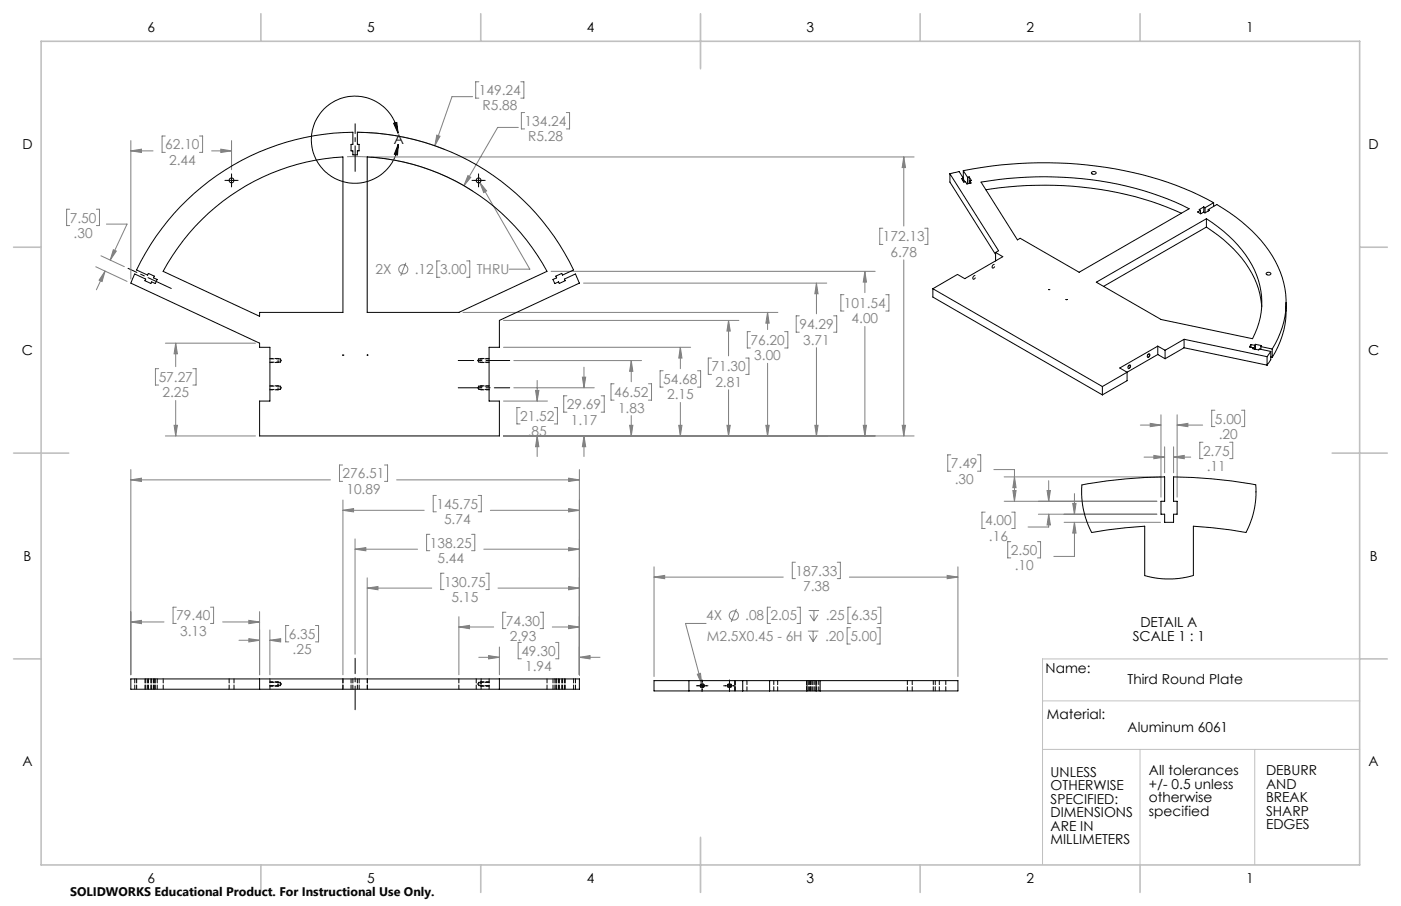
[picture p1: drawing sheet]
<svg xmlns="http://www.w3.org/2000/svg" width="432mm" height="279mm" viewBox="0 0 432 279" stroke-linecap="round" stroke-linejoin="round" font-family="sans-serif">
<g fill="none" stroke="#808080" stroke-width=".31">
<path d="M145.7 29.8h-6.4l-5.3 15.1M147.6 25.2h-1v5.1h1M159.7 39.3h-6.3l-10.4 18M160.5 25.2h1v5.1h-1M161.7 34.7h-1v5.1h1M174.6 34.7h.9v5.1h-.9M40.3 43.4v42.6M40.3 46.5h6.9M40.3 46.5l3.3-.5v1zM50.9 41.9h-.9v5.1h.9M61.5 41.9h.9v5.1h-.9M65.2 46.5h6.2"/>
<path d="M68.1 46l3.3 .5-3.3 .5zM71.4 43.4v9M107 48.3a67.3 67.3 0 0 1 38.7 10.6M110 40.8a73.5 73.5 0 0 1 27 5.3M114.4 48.4h167.3M134.6 41.7l1 .3-1.6 2.9zM144.2 54.2l.9 .5-2.1 2.6zM147.9 56.3l15.4 26.7h-6.3M147.9 56.3l2.1 2.6-.9 .5zM278.6 48.4v21.3M278.6 48.4l.5 3.3h-1zM21.5 64.5h-1v5.1h1"/>
<path d="M29.7 64.5h1v5.1h-1M31.1 78.9l7.2 3.3M32.8 69.1h6.4l-5.2 11.1M34.9 77l.9 .4-1.8 2.8zM272.1 70.4h-1v5h1M285 70.4h1v5h-1M29.5 82.3l9.7 4.5M32.4 83.6l-2.7 5.8M32.4 83.6l-.9 3.2-.9-.4zM125.1 81l-1.6 4.1M135.6 80.5h-1v5h1M142.7 96.3h97"/>
<path d="M143.8 80.5h1v5h-1M155.2 98.8h72.5M169.9 83.7h99.8M179.8 87.3h75M224.5 98.8v10.9M224.5 98.8l.6 3.3h-1.1zM236.6 96.3v5.3M236.6 96.3l.5 3.4h-1.1zM246.3 97.4h-.9v5h.9M251.6 87.3v9.5M251.6 87.3l.5 3.3h-1zM256.9 97.4h1v5h-1"/>
<path d="M260.1 90.9h-.9v5h.9M266.6 83.7v6.5M266.6 83.7l.5 3.3h-1zM273 90.9h1v5h-1M278.6 80.2v54.2M48.9 113.7h-1v5h1M51 105.8h27.7M54.2 105.8v7.3M54.2 105.8l.5 3.3h-1zM59.4 113.7h1v5h-1M155.2 107.1h57.7M158.4 119.6h24.8"/>
<path d="M158.4 111.2h39.3M165.6 117.3v6.4M179.5 116.3h1l-.5 3.3zM180 113.2v6.4M189.3 118.4h-1v5h1M194.6 111.2v6.5M194.6 111.2l.5 3.3h-1zM199.8 118.4h1v5h-1M204.4 114.3h-1v5.1h1M209.7 107.1v6.6M209.7 107.1l.5 3.3h-1zM215 114.3h.9v5.1h-.9"/>
<path d="M219.3 110.4h-1v5.1h1M229.8 110.4h1v5.1h-1M231.3 102.3h-1v5h1M236.6 112v22.4M241.8 102.3h1v5h-1M251.6 107.2v27.2M266.6 100.7v33.7M51 134.4h27.7M53.7 131.2h1l-.5 3.2zM54.2 123.5v10.9M155.2 134.4h126.5M155.2 123.7h13.5"/>
<path d="M160.3 125.7h-1v5h1M165.1 120.4h1l-.5 3.3zM165.6 134.4v6.4M165.6 134.4l.5 3.4h-1zM170.9 125.7h.9v5h-.9M174.7 122.1h-1v5h1M180 134.4v6.4M180 134.4l.5 3.4h-1zM185.3 122.1h.9v5h-.9M194.1 131.2h1l-.5 3.2zM194.6 128.2v6.2M209.2 131.2h1l-.5 3.2z"/>
<path d="M209.7 124.1v10.3M224 131.2h1.1l-.6 3.2zM224.5 120.2v14.2M236 131.2h1.1l-.5 3.2zM251.1 131.2h1l-.5 3.2zM266.1 131.2h1l-.5 3.2zM278.1 131.2h1l-.5 3.2zM351.5 131.1h6.3M354.5 130.6l3.3 .5-3.3 .5zM357.8 127.9v25.4M359 137.8v8M361.7 137.8v8"/>
<path d="M362.8 127.9v25.4M362.8 131.1h7.9M362.8 131.1l3.3-.5v1zM370.8 136.4h-1v5h1M374.4 126.5h-.9v5.1h.9M379 136.4h.9v5h-.9M382.7 126.5h.9v5.1h-.9M40.3 144.8v63.3M40.3 148h61.5M40.3 148l3.3-.5v1zM105.6 143.4h-1v5h1M105.7 154.2v53.9"/>
<path d="M105.7 157.4h25M105.7 157.4l3.3-.6v1.1zM118.5 143.4h1v5h-1M122.2 148h56.4M134.5 152.8h-1v5h1M147.4 152.8h.9v5h-.9M151.1 157.4h27.5M175.3 147.5l3.3 .5-3.3 .5zM175.3 156.8l3.3 .6-3.3 .5zM178.6 144.8v63.3M293.1 140.3h-1v5h1M301.3 140.3h1v5h-1"/>
<path d="M303.6 157.9h-1v5.1h1M306.3 144.8h6.4v9.8M309.5 154.6h47.1M309.5 147.1h48.2M311.8 157.9h1v5.1h-1M312.2 151.3h1l-.5 3.3zM312.7 147.1l.5 3.3h-1zM320 158.6h36.6M322.7 151.3h1l-.5 3.3zM323.2 158.6v3.9h-6.3M323.2 148.2v6.4M323.2 158.6l.5 3.3h-1z"/>
<path d="M330.6 155.3h1l-.4 3.3zM331.2 152.2v6.4M352.6 141h6.4M355.6 140.4l3.4 .6-3.4 .5zM361.7 141h5.3M361.7 141l3.3-.6v1.1zM109.4 166.2v35.6M109.4 169.4h19.3M109.4 169.4l3.3-.5v1zM113.2 178.2v29.9M132.5 164.8h-1v5h1M136.8 176.8h-.9v5h.9"/>
<path d="M145.3 164.8h1v5h-1M149.1 169.4h29.5M149.8 176.8h.9v5h-.9M175.3 168.9l3.3 .5-3.3 .5zM201.6 174.8v33.8M201.6 178h39.8M201.6 178l3.3-.6v1.1zM245.1 173.4h-.9v5h.9M258.1 173.4h.9v5h-.9M261.8 178h33.4M291.9 177.4l3.3 .6-3.3 .5zM295.2 174.8v33.8"/>
<path d="M311.5 167h-.9v5h.9M319.8 167h.9v5h-.9M328 161.1h29.7M331.2 161.1v10.5h-6.4M331.2 161.1l.4 3.3h-1zM40.3 191.8h10.3M40.3 191.8l3.3-.5v1zM54.3 187.3h-1v5h1M64.9 187.3h.9v5h-.9M68.6 191.8h11.4M73.7 197.4h6.3M76.7 191.3l3.3 .5-3.3 .5z"/>
<path d="M76.7 197l3.3 .4-3.3 .6zM80 188.6v19.5M83.2 194.3v13.8M83.2 197.4h2.1M83.2 197.4l3.3-.4v1zM89 192.9h-.9v5h.9M97.2 192.9h1v5h-1M113.2 181.4h19.9M113.2 181.4l3.3-.5v1zM141.4 190.2v17.9M141.4 193.4h10.8M141.4 193.4l3.3-.5v1z"/>
<path d="M153.5 181.4h25.1M153.9 199.5v8.6M155.9 188.8h-1v5.1h1M160.7 198.1h-1v5.1h1M166.5 188.8h.9v5.1h-.9M170.2 193.4h8.4M171.2 198.1h1v5.1h-1M175.3 180.9l3.3 .5-3.3 .5zM175.3 192.9l3.3 .5-3.3 .5zM217.6 192.3h-6.3l5 18.7M227 187.8l-1.6 4M237.5 187.3h-1v5h1"/>
<path d="M245.7 187.3h1v5h-1M249 194.6h3.2M249.2 188.3h3.2M249.4 195.9l1.2 1.9M249.6 189.6l1.3 1.9M250.6 194.6v3.2M250.9 188.3v3.2M251.8 195.9l-1.2 1.9M252.1 189.6l-1.2 1.9M262.1 193.6h-1v5h1M262.3 187.3h-1v5h1M270.3 193.6h1v5h-1"/>
<path d="M270.5 187.3h1v5h-1M147.6 202.7h6.3M150.6 202.2l3.3 .5-3.3 .5zM178.6 202.7h6.3M178.6 202.7l3.3-.5v1zM214.9 207.9l1-.3 .4 3.4z"/>
<circle cx="124.3" cy="83.1" r="1.41"/>
<circle cx="226.2" cy="189.8" r="1.41"/>
</g>
<path d="M121.3 38l1-.2 .4 3.3zM69.3 55.6h4.1M71.4 53.6v4M122.7 41.1a13.4 13.4 0 0 0-20.7-9.2 13.4 13.4 0 0 0 .4 22.7 13.4 13.4 0 0 0 20.4-10.2M122.8 44.4l-.3 3.4-1-.2zM145.5 55.6h4M147.5 53.6v4M214.6 211.5h3.6M216.4 209.7v3.6M223 211.5h3.6M224.8 209.7v3.6" fill="none" stroke="#000" stroke-width=".31"/>
<path d="M215.8 211.5a.63 .63 0 0 0 .9 .5 .63 .63 0 0 0 .1-1 .63 .63 0 0 0-1 .3v.2M217.1 211.5a.63 .63 0 0 1-1 .5 .63 .63 0 0 1 0-1 .63 .63 0 0 1 .9 .3l.1 .2M224.2 211.5a.62 .62 0 0 0 .9 .5 .62 .62 0 0 0 .1-1 .62 .62 0 0 0-1 .3v.2M225.5 211.5a.62 .62 0 0 1-.9 .5 .62 .62 0 0 1-.1-1 .62 .62 0 0 1 1 .3v.2" fill="none" stroke="#000" stroke-width=".31" stroke-dasharray="1.3 .6" stroke-dashoffset=".6" stroke-linecap="butt"/>
<path d="M299.8 85.8a.55 .55 0 0 0 .8 0 .55 .55 0 0 0 0-.8l-.5 .1-.3 .7M305.8 82.4a.55 .55 0 0 0 .8 0 .55 .55 0 0 0 0-.8l-.5 .1-.3 .7M348.5 112.9a.53 .53 0 0 1-.2 .6 .53 .53 0 0 1-.7-.1 .52 .52 0 0 1 .1-.7 .52 .52 0 0 1 .8 .2M354.4 109.4a.53 .53 0 0 1-.2 .7 .53 .53 0 0 1-.7-.1 .52 .52 0 0 1 .2-.7 .52 .52 0 0 1 .7 .1" fill="none" stroke="#000" stroke-width=".31" stroke-dasharray="1.3 .6" stroke-linecap="butt"/>
<path d="M141.2 119.6h15.9M157.1 111.2h-15.9M109.5 218.9v-15.9" fill="none" stroke="#000" stroke-width=".31" stroke-dasharray="15.2 1.3 1.3 1.3" stroke-dashoffset="7.9"/>
<path d="M109.5 52.9v-14.7M52.8 89l-13.3-6.3" fill="none" stroke="#000" stroke-width=".31" stroke-dasharray="15.2 1.3 1.3 1.3" stroke-dashoffset="7.4"/>
<path d="M321.3 216.1h97.8M419.1 203.2h-97.8v63.5M321.3 231.1h97.8M351.4 231.1v35.6M386.7 231.1v35.6" fill="none" stroke="#c0c0c0" stroke-width=".31"/>
<g fill="none" stroke="#c0c0c0" stroke-width=".5">
<path d="M12.7 12.7h406.4v254h-406.4zM80.4 4.2v8.5M148.2 4.2v8.5M215.9 4.2v17M283.6 4.2v8.5M351.4 4.2v8.5M4.2 76.2h8.5M419.1 76.2h8.5M4.2 139.7h17M410.6 139.7h17M4.2 203.2h8.5M419.1 203.2h8.5"/>
<path d="M215.9 258.2v17M80.4 266.7v8.5M148.2 266.7v8.5M283.6 266.7v8.5M351.4 266.7v8.5"/>
</g>
<path d="M83.2 119h2.5M83.2 110.6h2.5M83.2 111.8h2.5M150.8 111.8h-2.5M150.8 110.6h-2.5M150.8 119h-2.5M83.2 120.2h2.5M150.8 120.2h-2.5M83.2 210.3h2.5M83.2 211.6h2.5M150.8 211.6h-2.5M150.8 210.3h-2.5" fill="none" stroke="#000" stroke-width=".31" stroke-dasharray="1.3 .6" stroke-dashoffset=".3"/>
<path d="M85.7 119l.2 .1M85.7 111.8l.2-.1M85.7 110.6l.2 .1M148.3 110.6l-.2 .1M148.3 111.8l-.2-.1M148.3 119l-.2 .1M85.7 120.2l.2-.1M148.3 120.2l-.2-.1M85.7 211.6l.2-.2M85.7 210.3l.2 .1M148.3 210.3l-.2 .1M148.3 211.6l-.2-.2" fill="none" stroke="#000" stroke-width=".31" stroke-dasharray="1.3 .6"/>
<path d="M85.7 111.8v-1.2M148.3 110.6v1.2M148.3 119v1.2M85.7 120.2v-1.2M85.7 211.6v-1.3M148.3 210.3v1.3" fill="none" stroke="#000" stroke-width=".31" stroke-dasharray="1.3 .6" stroke-dashoffset=".6"/>
<path d="M121.3 38l1-.2 .4 3.3zM122.8 44.4l-.3 3.4-1-.2z" fill="#000"/>
<path d="M40.3 148l3.3-.5v1zM175.3 147.5l3.3 .5-3.3 .5zM178.6 202.7l3.3-.5v1zM150.6 202.2l3.3 .5-3.3 .5zM40.3 191.8l3.3-.5v1zM76.7 191.3l3.3 .5-3.3 .5zM76.7 197l3.3 .4-3.3 .6zM83.2 197.4l3.3-.4v1zM175.3 180.9l3.3 .5-3.3 .5zM113.2 181.4l3.3-.5v1zM175.3 192.9l3.3 .5-3.3 .5zM141.4 193.4l3.3-.5v1zM175.3 156.8l3.3 .6-3.3 .5zM105.7 157.4l3.3-.6v1.1zM175.3 168.9l3.3 .5-3.3 .5zM109.4 169.4l3.3-.5v1zM201.6 178l3.3-.6v1.1zM291.9 177.4l3.3 .6-3.3 .5zM214.9 207.9l1.4 3.1-.4-3.4zM165.6 134.4l.5 3.4h-1zM165.1 120.4h1l-.5 3.3zM180 134.4l.5 3.4h-1zM179.5 116.3h1l-.5 3.3zM194.1 131.2h1l-.5 3.2zM194.6 111.2l.5 3.3h-1zM209.2 131.2h1l-.5 3.2zM209.7 107.1l.5 3.3h-1zM53.7 131.2h1l-.5 3.2zM54.2 105.8l.5 3.3h-1zM236 131.2h1.1l-.5 3.2zM236.6 96.3l.5 3.4h-1.1zM251.1 131.2h1l-.5 3.2zM251.6 87.3l.5 3.3h-1zM266.1 131.2h1l-.5 3.2zM266.6 83.7l.5 3.3h-1zM278.1 131.2h1l-.5 3.2zM278.6 48.4l.5 3.3h-1zM147.9 56.3l1.2 3.1 .9-.5zM224 131.2h1.1l-.6 3.2zM224.5 98.8l.6 3.3h-1.1zM144.2 54.2l-1.2 3.1 2.1-2.6zM134.6 41.7l-.6 3.2 1.6-2.9zM40.3 46.5l3.3-.5v1zM68.1 46l3.3 .5-3.3 .5zM32.4 83.6l-.9 3.2-.9-.4zM34.9 77l.9 .4-1.8 2.8zM312.2 151.3h1l-.5 3.3zM312.7 147.1l.5 3.3h-1zM323.2 158.6l.5 3.3h-1zM322.7 151.3h1l-.5 3.3zM331.2 161.1l.4 3.3h-1zM330.6 155.3h1l-.4 3.3zM354.5 130.6l3.3 .5-3.3 .5zM362.8 131.1l3.3-.5v1zM355.6 140.4l3.4 .6-3.4 .5zM361.7 141l3.3-.6v1.1z" fill="#808080"/>
<g fill="none" stroke="#000" stroke-width=".31">
<path d="M113.2 48.4a67.2 67.2 0 0 1 55.4 35.3l-27.2 12.6h-28.2zM292.8 53.6l2.8-.7 1.3 2.1-.5 .1 .6 1.1 .6-.2 .4 .7 1.3-.3-.4-.6M292.8 53.6l15 23.7-1 .6M292.8 53.6v2.6l14 22.3M296.9 52.6a121.9 121.9 0 0 1 68 5.5l4.7 2.1 4.5 2.3M296.9 52.6l1.3 2.1M296.9 52.6v3.3M296.9 55.2l.5 .9M298.2 54.7v2M298.7 54.6l.7 1.1-.5 .1M298.7 54.6l-.5 .1M298.7 54.6v2"/>
<path d="M298.9 55.8v.8M302.4 56.2a108.8 108.8 0 0 1 59.7 6.1l4.4 2.1-33.9 19.6-18.2-10.5-.8 .5zM303.8 58.5a108.7 108.7 0 0 1 58.3 6.4l2 .9M336.4 53.2a.78 .78 0 0 1 .8-.3 .78 .78 0 0 1 .6 .6 .78 .78 0 0 1-.8 .3 .78 .78 0 0 1-.6-.6zM55.6 63.7a74.5 74.5 0 0 1 53.2-22.9v3.7h-.6v2h.6v1.3h1.3v-1.3h.6v-2h-.6v-3.7a74.5 74.5 0 0 1 66.7 42.5l-3.4 1.5-.3-.5-1.8 .9 .3 .5-1.2 .5 .6 1.3 1.2-.6 .2 .5 1.8-.8-.2-.5 3.3-1.6 1.3 2.8-24.7 11.5v8.3h-3.2v16.6h3.2v10.7h-73.9v-10.7h3.2v-16.6h-3.2v-1.3l-39.7-18.5 1.2-2.8 3.4 1.6-.2 .5 1.8 .8 .2-.5 1.2 .6 .5-1.3-1.1-.5 .3-.5-1.9-.9-.2 .5-3.4-1.5a74.5 74.5 0 0 1 13.5-19.6zM62.2 67.7a66.8 66.8 0 0 1 43.5-19.3v47.9h-25.7v1.2l-29.7-13.8 2.9-4.9a66 66 0 0 1 9-11.1zM306.8 77.9l2.3 1.3-11.7 6.7-2.3-1.3-7.6 4.4M306.8 77.9v2.6M370 64.9l-.9 .5 1 .5 .8-.5 .5 .3M370 64.9v1M371 63.8l.4 .3M371 63.8l-1.4 .8 .4 .3"/>
<path d="M371 63.8v1.6M371.4 64.1v1.5M371.8 70a37.3 37.3 0 0 1 16.1 19.1l1 5.4M371.8 67.5v2.5M371.8 70l-31.7 18.3M372.4 64.6l2.6-1.5a43.9 43.9 0 0 1 19.6 20.8 25.9 25.9 0 0 1-2.5 23.7M372.4 64.6l.4 .2-1.4 .9M372.4 64.6v.5M374.1 62.5l-2.7 1.6M374.1 62.5v1.1M287.5 89l52.3 30.2M287.5 89v2.6l52.3 30.2"/>
<path d="M323.3 89.3h.1M328.6 92.4h.1M337.9 87l33.9-19.5a36.9 36.9 0 0 1 16.1 19 23.1 23.1 0 0 1-1.9 18l-28.1-6zM390.3 84.2a.75 .75 0 0 1 .8-.3 .75 .75 0 0 1 .6 .7 .75 .75 0 0 1-.8 .3 .75 .75 0 0 1-.6-.7zM396.4 93.3a27.5 27.5 0 0 1-4.3 16.9M105.7 109.5h.1M113.2 109.5h.1M339.8 119.2v2.6M347.9 112.8l.3-.1a.48 .48 0 0 1 .1 .6 .48 .48 0 0 1-.6 .2zM353.9 109.3l.2-.1a.43 .43 0 0 1 .1 .6 .43 .43 0 0 1-.6 .1zM356.8 109.3l-17 9.9M356.8 106.8l2.3 1.2"/>
<path d="M356.8 106.8l-11.7 6.7 2.3 1.3v2.6l-7.6 4.4M356.8 106.8v2.5M356.8 109.3l2.3 1.3M359.1 108v2.6M364.9 104.6l25.6 5.4M364.9 104.6l-5.8 3.4M364.9 104.6v2.6M364.9 107.2l25.6 5.4M364.9 107.2l-5.8 3.4M385.6 106.3l1.1 .2M385.6 106.3l-.5 .7 1.2 .2M385.6 106.3v.8"/>
<path d="M386.3 107.2l-.2 .3 1.8 .4 .2-.3 3.6 .8M386.3 107.2v.4M386.7 106.5v1.2M386.9 106.2l1.9 .4-.2 .3M386.9 106.2l-.2 .3M386.9 106.2v1.5M388.6 106.9l3.5 .7M388.6 106.9v.8M390.5 110v2.6M391.7 108.4l-1.2 1.6M391.7 108.4v2.5l-1.2 1.7M391.7 110.1l.4 .1"/>
<path d="M392.1 107.6v2.6M333.4 149.5a142.6 142.6 0 0 1 25.6-2.4v7.5h-1.2v4h1.2v2.5h2.7v-2.5h1.1v-4h-1.1v-7.5l5.9 .1a119.1 119.1 0 0 1 19.4 2.4l.1 3.4-.5 3.8-.8 3.2-1.8 4.2-4.8-.8-11.4-1.1v15.2l-4.2 .9-4.6 .1-2.8-.2-3.4-.8v-15.2l-5.7 .4-10.7 1.5-1.4-3.3-1.2-4.1-.4-3.9zM40.3 209.4h138.3v3.1h-138.3zM80 209.4v3.1M153.9 209.4v3.1M212.3 209.9v3.2M228.9 209.9v3.2M237.2 209.9v3.2M248.7 209.9h2.8M248.7 213.1h2.8M248.7 209.9v3.2M248.7 209.9h-47.1v3.2h47.1"/>
<path d="M251.5 209.9v3.2M251.5 209.9h1.3M251.5 213.1h1.3M252.8 209.9h42.4v3.2h-42.4M252.8 209.9v3.2"/>
<circle cx="71.4" cy="55.6" r=".74"/>
<circle cx="147.5" cy="55.6" r=".75"/>
<circle cx="216.4" cy="211.5" r=".52"/>
<circle cx="224.8" cy="211.5" r=".51"/>
</g>
<g fill="none" stroke="#000" stroke-width=".31" stroke-dasharray="1.3 .6">
<path d="M83.2 111.7h3.2M86.4 119.1h-3.2M86.4 110.7h-3.2M86.4 111.7l.3-.5M86.7 119.6l-.3-.5M86.7 111.2l-.3-.5M147.3 119.6l.3 .5M147.3 111.2l.3 .5M147.6 111.7h3.2M147.6 119.1l-.3 .5M147.6 110.7l-.3 .5M150.8 119.1h-3.2"/>
<path d="M150.8 110.7h-3.2M83.2 120.1h3.2M86.4 120.1l.3-.5M147.6 120.1h3.2M41.5 212.5v-3.2M42.1 212.5v-3.2M44.7 212.5v-3.2M44.9 212.5v-3.2M45.5 212.5v-3.2M45.7 212.5v-3.2M46.5 212.5v-3.2M46.7 212.5v-3.2"/>
<path d="M47.3 212.5v-3.2M47.6 212.5v-3.2M47.9 212.5v-3.2M48.5 212.5v-3.2M50.3 209.3v3.2M70.6 209.3v3.2M72.1 212.5v-3.2M83.2 212.5v-3.2M83.2 211.4h3.2M86.4 210.9v-.5M86.4 211.4v-.5M86.4 210.4h-3.2"/>
<path d="M86.4 211.4l.3-.5M86.7 210.9l-.3-.5M105.7 209.3v3.2M108.2 212.5v-3.2M108.8 212.5v-3.2M110.1 212.5v-3.2M110.7 212.5v-3.2M113.2 209.3v3.2M141.4 209.3v3.2M146.8 209.3v3.2M147.3 210.9l.3 .5M147.6 211.4h3.2"/>
<path d="M147.6 210.4l-.3 .5M148.3 212.5v-3.2M150.8 212.5v-3.2M150.8 210.4h-3.2M168.6 209.3v3.2M170.4 212.5v-3.2M171 212.5v-3.2M171.3 212.5v-3.2M171.6 212.5v-3.2M172.2 212.5v-3.2M172.4 212.5v-3.2M173.2 212.5v-3.2"/>
<path d="M173.4 212.5v-3.2M174 212.5v-3.2M174.2 212.5v-3.2M176.8 212.5v-3.2M177.4 212.5v-3.2M226.5 209.9v3.1M230.2 209.9v3.1M238.5 209.9v3.1M239.7 209.9v3.1M248.6 213v-3.1M249.1 213v-3.1M249.5 213v-3.1"/>
<path d="M249.8 213v-3.1M250 213v-3.1M250.4 213v-3.1M250.9 213v-3.1M251.2 213v-3.1M251.7 213v-3.1M252.4 209.9v3.1M279.7 209.9v3.1M281.2 213v-3.1M287.6 209.9v3.1M288.3 213v-3.1M289.5 213v-3.1"/>
<path d="M291.5 213v-3.1"/>
</g>
<path d="M86.4 111.7v-1M147.6 119.1v1M147.6 110.7v1M86.4 120.1v-1M147.6 210.4v1" fill="none" stroke="#000" stroke-width=".31" stroke-dasharray="1.3 .6" stroke-dashoffset=".5"/>
<g font-size="4.2">
<text x="45.4" y="9.9">6</text>
<text x="113.1" y="9.9">5</text>
<text x="180.9" y="9.9">4</text>
<text x="248.6" y="9.9">3</text>
<text x="316.3" y="9.9">2</text>
<text x="384.1" y="9.9">1</text>
<text x="6.9" y="45.9">D</text>
<text x="121.4" y="44.3">A</text>
<text x="421.8" y="45.9">D</text>
<text x="6.7" y="109.4">C</text>
<text x="421.6" y="109.4">C</text>
<text x="7.3" y="172.9">B</text>
<text x="422.2" y="172.9">B</text>
<text x="349.1" y="197.7">SCALE 1 : 1</text>
<text x="351.5" y="193.5">DETAIL A</text>
<text x="322.2" y="207.5">Name:</text>
<text x="347.5" y="210.8">Third Round Plate</text>
<text x="322.7" y="221.7">Material:</text>
<text x="347.5" y="225.6">Aluminum 6061</text>
<text x="6.9" y="236.4">A</text>
<text x="323.8" y="239.5">UNLESS</text>
<text x="354.1" y="239.1">All tolerances</text>
<text x="390.2" y="239.1">DEBURR</text>
<text x="421.8" y="236.4">A</text>
<text x="323.8" y="243.7">OTHERWISE</text>
<text x="354.1" y="243.3">+/- 0.5 unless</text>
<text x="390.2" y="243.3">AND</text>
<text x="323.8" y="247.9">SPECIFIED:</text>
<text x="354.1" y="247.4">otherwise</text>
<text x="354.1" y="251.6">specified</text>
<text x="390.2" y="247.4">BREAK</text>
<text x="390.2" y="251.6">SHARP</text>
<text x="323.8" y="252.1">DIMENSIONS</text>
<text x="323.8" y="256.2">ARE IN</text>
<text x="390.2" y="255.8">EDGES</text>
<text x="323.8" y="260.4">MILLIMETERS</text>
<text x="45.4" y="272.4">6</text>
<text x="113.1" y="272.4">5</text>
<text x="180.9" y="272.4">4</text>
<text x="248.6" y="272.4">3</text>
<text x="316.3" y="272.4">2</text>
<text x="384.1" y="272.4">1</text>
</g>
<g font-size="4.2" fill="#808080">
<text x="147.6" y="29.3">149.24</text>
<text x="148.7" y="34.1">R5.88</text>
<text x="161.7" y="38.8">134.24</text>
<text x="51" y="46">62.10</text>
<text x="162.7" y="43.6">R5.28</text>
<text x="52.1" y="50.8">2.44</text>
<text x="21.5" y="68.6">7.50</text>
<text x="22.7" y="73.4">.30</text>
<text x="272.1" y="74.5">172.13</text>
<text x="274.5" y="79.2">6.78</text>
<text x="115.8" y="84.6">2X</text>
<text x="127.8" y="84.6">.12</text>
<text x="135.6" y="84.6">3.00</text>
<text x="146.9" y="84.6">THRU</text>
<text x="260.1" y="95">101.54</text>
<text x="246.4" y="101.5">94.29</text>
<text x="262.5" y="99.7">4.00</text>
<text x="231.3" y="106.4">76.20</text>
<text x="247.6" y="106.3">3.71</text>
<text x="232.5" y="111.1">3.00</text>
<text x="48.9" y="117.8">57.27</text>
<text x="204.4" y="118.4">54.68</text>
<text x="219.3" y="114.5">71.30</text>
<text x="220.5" y="119.3">2.81</text>
<text x="50.1" y="122.6">2.25</text>
<text x="189.3" y="122.5">46.52</text>
<text x="205.6" y="123.2">2.15</text>
<text x="160.3" y="129.8">21.52</text>
<text x="174.7" y="126.2">29.69</text>
<text x="175.9" y="130.9">1.17</text>
<text x="190.5" y="127.2">1.83</text>
<text x="374.5" y="130.6">5.00</text>
<text x="162.7" y="134.5">.85</text>
<text x="375.6" y="135.4">.20</text>
<text x="370.8" y="140.5">2.75</text>
<text x="105.6" y="147.5">276.51</text>
<text x="293.1" y="144.4">7.49</text>
<text x="294.3" y="149.1">.30</text>
<text x="372" y="145.3">.11</text>
<text x="106.8" y="152.3">10.89</text>
<text x="134.5" y="156.9">145.75</text>
<text x="136.8" y="161.6">5.74</text>
<text x="303.6" y="162.1">4.00</text>
<text x="304.8" y="166.8">.16</text>
<text x="132.5" y="168.9">138.25</text>
<text x="134.8" y="173.6">5.44</text>
<text x="311.6" y="171.1">2.50</text>
<text x="245.2" y="177.5">187.33</text>
<text x="312.7" y="175.9">.10</text>
<text x="136.9" y="180.9">130.75</text>
<text x="139.2" y="185.6">5.15</text>
<text x="247.5" y="182.3">7.38</text>
<text x="54.3" y="191.3">79.40</text>
<text x="217.6" y="191.3">4X</text>
<text x="229.7" y="191.3">.08</text>
<text x="237.5" y="191.3">2.05</text>
<text x="254.5" y="191.3">.25</text>
<text x="262.3" y="191.3">6.35</text>
<text x="55.5" y="196.1">3.13</text>
<text x="89" y="197">6.35</text>
<text x="155.9" y="192.9">74.30</text>
<text x="157.1" y="197.6">2.93</text>
<text x="217.9" y="197.7">M2.5X0.45 - 6H</text>
<text x="254.3" y="197.7">.20</text>
<text x="262.1" y="197.7">5.00</text>
<text x="90.2" y="201.7">.25</text>
<text x="160.7" y="202.2">49.30</text>
<text x="161.9" y="207">1.94</text>
</g>
<text font-size="3.8" x="21.6" y="276.3">SOLIDWORKS Educational Product. For Instructional Use Only.</text>
</svg>
